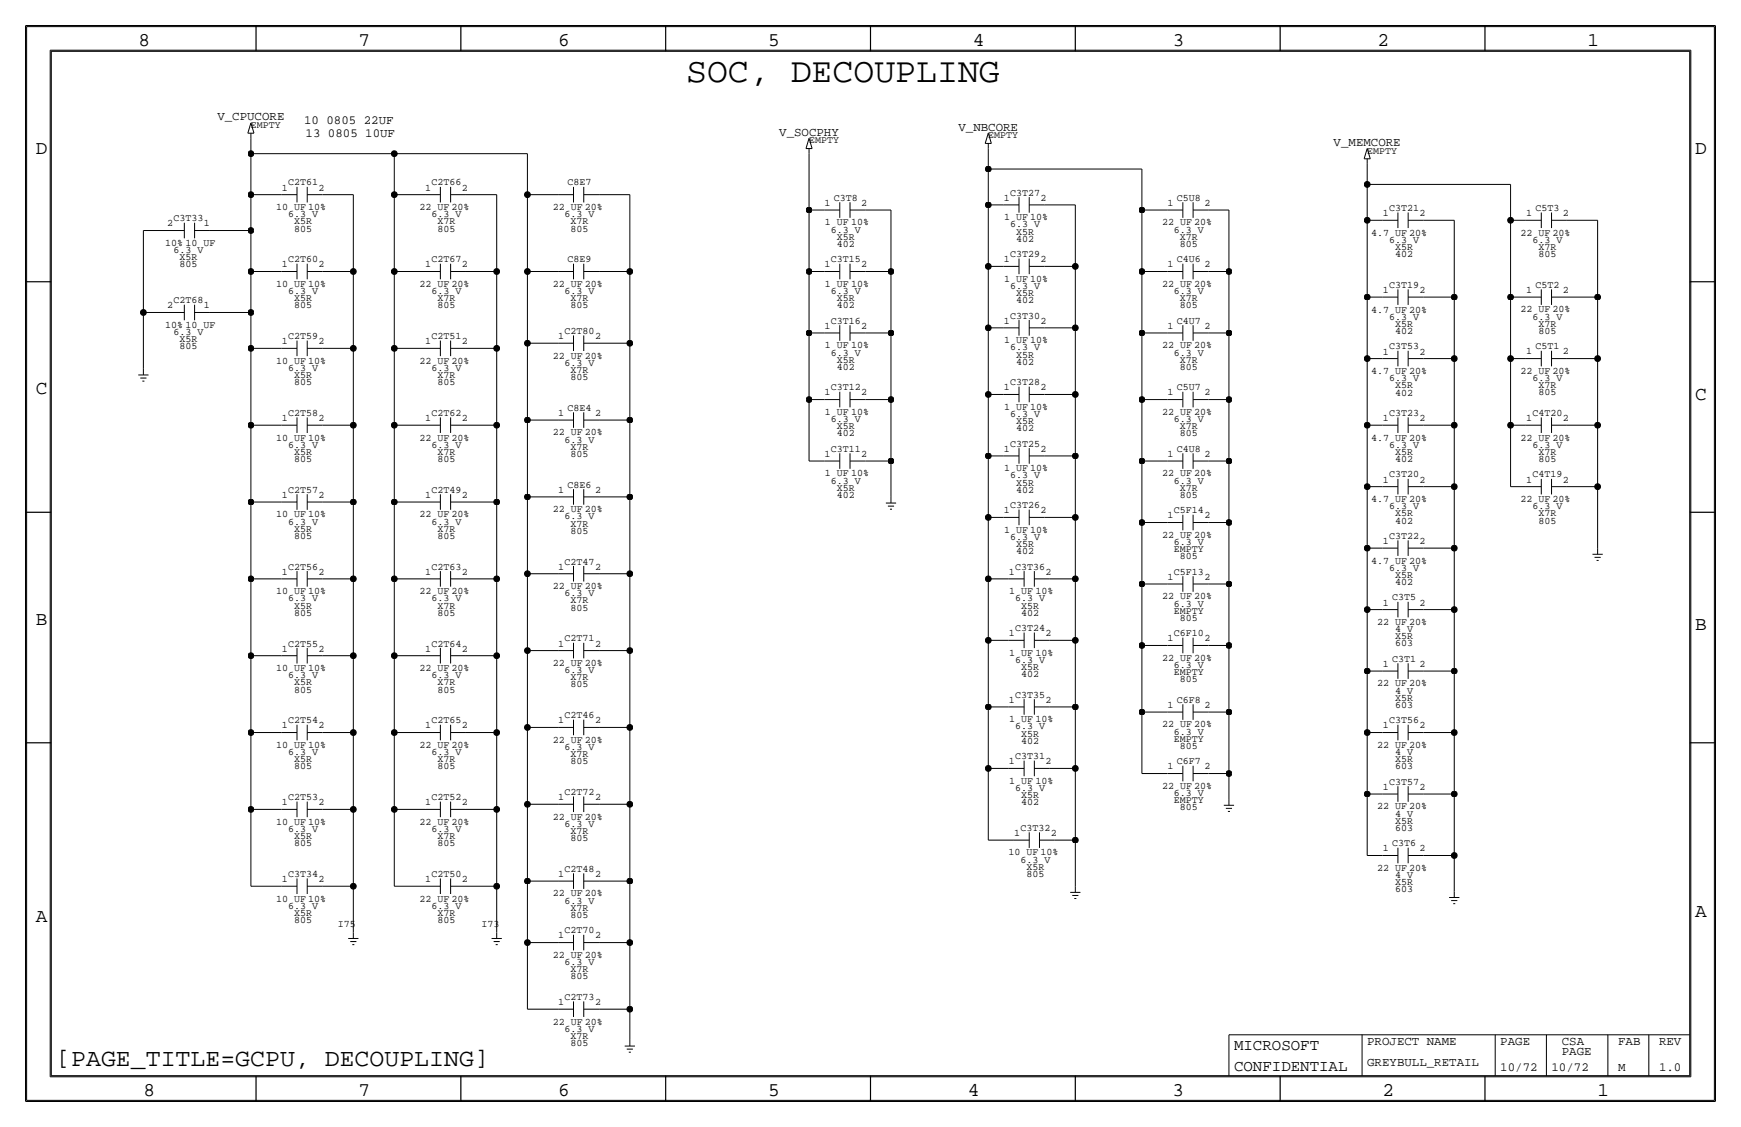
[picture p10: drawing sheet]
<svg xmlns="http://www.w3.org/2000/svg" width="432mm" height="279mm" viewBox="0 0 432 279" stroke-linecap="round" stroke-linejoin="round" font-family="sans-serif">
<!-- layer: Nets -->
<g fill="none" stroke="#000" stroke-width=".25">
<path d="M62.2 38.1h35.6zM62.2 34.3v3.8zM62.2 38.1v10.2zM97.8 38.1v10.2zM97.8 38.1h33zM130.8 38.1v10.2zM200.7 38.1v14zM245.1 36.8v5.1zM35.6 57.1v20.4zM35.6 57.2h6.3zM52.1 57.2h10.1zM62.2 48.3h7.6z"/>
<path d="M62.2 48.3v8.8zM62.2 57.2v10.1zM80 48.3h7.6zM87.6 48.3v19zM97.8 48.3h7.6zM97.8 48.3v19zM115.6 48.3h7.6zM123.2 48.3v19zM130.8 48.3h7.6zM130.8 48.3v19zM148.6 48.3h7.6zM156.2 48.3v19z"/>
<path d="M200.7 52.1h3.8zM200.7 52.1v15.2zM214.6 52.1h6.4zM221 52.1v15.2zM245.1 41.9h38.1zM245.1 41.9v8.9zM245.1 50.8h3.8zM245.1 50.8v15.2zM259.1 50.8h7.6zM266.7 50.8v15.2zM283.2 41.9v10.2zM283.2 52.1h6.4z"/>
<path d="M283.2 52.1v15.2zM299.7 52.1h5.1zM304.8 52.1v15.2zM339.1 45.7h35.5zM339.1 40.6v5.1zM339.1 45.7v8.9zM339.1 54.6h3.8zM339.1 54.6v19.1zM353.1 54.6h7.6zM360.7 54.6v19.1zM374.6 45.7v8.9zM374.6 54.6h3.9z"/>
<path d="M374.6 54.6v19.1zM388.6 54.6h7.6zM396.2 54.6v19.1zM35.6 77.5v13.9zM35.6 77.5h6.3zM52.1 77.5h10.1zM62.2 67.3v10.2zM62.2 77.5v8.9zM62.2 67.3h7.6zM80 67.3h7.6zM87.6 67.3v19.1zM97.8 67.3h7.6z"/>
<path d="M97.8 67.3v19.1zM115.6 67.3h7.6zM123.2 67.3v19.1zM130.8 67.3h7.6zM130.8 67.3v17.8zM148.6 67.3h7.6zM156.2 67.3v17.8zM200.7 67.3h3.8zM200.7 67.3v15.2zM214.6 67.3h6.4zM221 67.3v15.2zM245.1 66h3.8z"/>
<path d="M245.1 66v15.3zM259.1 66h7.6zM266.7 66v15.3zM283.2 67.3h6.4zM283.2 67.3v15.2zM299.7 67.3h5.1zM304.8 67.3v15.2zM339.1 73.7h3.8zM339.1 73.7v15.2zM353.1 73.7h7.6zM360.7 73.7v15.2zM374.6 73.7v15.2z"/>
<path d="M374.7 73.7h3.8zM388.6 73.7h7.6zM396.2 73.7v15.2zM62.2 86.4h7.6zM62.2 86.4v19zM80 86.4h7.6zM87.6 86.4v19zM97.8 86.4h7.6zM97.8 86.4v19zM115.6 86.4h7.6zM123.2 86.4v19zM130.8 85.1h7.6z"/>
<path d="M130.8 85.1v19zM148.6 85.1h7.6zM156.2 85.1v19zM200.7 82.5h3.8zM200.7 99.1h3.8zM200.7 82.5v16.6zM200.7 99.1v15.2zM214.6 99.1h6.4zM214.6 82.5h6.4zM221 99.1v15.2zM221 82.6v16.5zM245.1 81.3h3.8z"/>
<path d="M245.1 97.8h3.8zM245.1 81.3v16.5zM245.1 97.8v15.2zM259.1 97.8h7.6zM259.1 81.3h7.6zM266.7 97.8v15.2zM266.7 81.3v16.5zM283.2 82.5h6.4zM283.2 82.5v16.6zM283.2 99.1h6.4zM283.2 99.1v15.2zM299.7 82.5h5.1z"/>
<path d="M299.7 99.1h5.1zM304.8 99.1v15.2zM304.8 82.5v16.6zM339.1 88.9h3.8zM339.1 88.9v16.5zM353.1 88.9h7.6zM360.7 88.9v16.5zM374.6 88.9v16.5zM374.7 88.9h3.8zM388.6 88.9h7.6zM396.2 88.9v16.5zM62.2 105.4v19.1z"/>
<path d="M62.2 105.4h7.6zM80 105.4h7.6zM87.6 105.4v19.1zM97.8 105.4h7.6zM97.8 105.4v19.1zM115.6 105.4h7.6zM123.2 105.4v19.1zM130.8 104.1h7.6zM130.8 104.1v19.1zM148.6 104.1h7.6zM156.2 104.1v19.1zM200.7 114.3h3.8z"/>
<path d="M214.6 114.3h6.4zM221 114.3v8.9zM245.1 113h3.8zM245.1 113v15.3zM259.1 113h7.6zM266.7 113v15.3zM283.2 114.3h6.4zM283.2 114.3v15.2zM299.7 114.3h5.1zM304.8 114.3v15.2zM339.1 105.4h3.8zM339.1 105.4v15.3z"/>
<path d="M353.1 105.4h7.6zM360.7 105.4v15.3zM374.6 105.4v15.3zM374.7 105.4h3.8zM388.6 105.4h7.6zM396.2 105.4v15.3zM62.2 124.5h7.6zM62.2 124.5v19zM80 124.5h7.6zM87.6 124.5v19zM97.8 124.5h7.6zM97.8 124.5v19z"/>
<path d="M115.6 124.5h7.6zM123.2 124.5v19zM130.8 123.2h7.6zM130.8 123.2v19zM148.6 123.2h7.6zM156.2 123.2v19zM245.1 128.3h3.8zM245.1 128.3v15.2zM259.1 128.3h7.6zM266.7 128.3v15.2zM283.2 129.5h6.4zM283.2 129.5v15.3z"/>
<path d="M299.7 129.5h5.1zM304.8 129.5v15.3zM339.1 120.7h3.8zM339.1 135.9h3.8zM339.1 120.7v15.2zM339.1 135.9v15.2zM353.1 135.9h7.6zM353.1 120.7h7.6zM360.7 135.9v15.2zM360.7 120.6v15.3zM374.7 120.7h3.8zM388.6 120.7h7.6z"/>
<path d="M396.2 120.6v15.3zM62.2 143.5v19.1zM62.2 143.5h7.6zM80 143.5h7.6zM87.6 143.5v19.1zM97.8 143.5h7.6zM97.8 143.5v19.1zM115.6 143.5h7.6zM123.2 143.5v19.1zM130.8 142.2h7.6zM130.8 142.2v19.1zM148.6 142.2h7.6z"/>
<path d="M156.2 142.2v19.1zM245.1 143.5v15.3zM245.1 158.8h5.1zM245.1 158.8v16.5zM245.1 143.5h5.1zM260.3 158.8h6.4zM260.3 143.5h6.4zM266.7 158.8v16.5zM266.7 143.5v15.3zM283.2 144.8h6.4zM283.2 144.8v15.2zM299.7 144.8h5.1z"/>
<path d="M304.8 144.8v15.2zM339.1 151.1h3.8zM339.1 151.1v15.3zM353.1 151.1h7.6zM360.7 151.1v15.3zM62.2 162.6h7.6zM62.2 162.6v19zM80 162.6h7.6zM87.6 162.6v19zM97.8 162.6h7.6zM97.8 162.6v19zM115.6 162.6h7.6z"/>
<path d="M123.2 162.6v19zM130.8 161.3h7.6zM130.8 161.3v19zM148.6 161.3h7.6zM156.2 161.3v19zM245.1 175.3v15.2zM245.1 175.3h5.1zM260.3 175.3h6.4zM266.7 175.3v15.2zM283.2 160h6.4zM283.2 160v16.5zM283.2 176.5h6.4z"/>
<path d="M283.2 176.5v15.3zM299.7 160h5.1zM299.7 176.5h5.1zM304.8 176.5v15.3zM304.8 160v16.5zM339.1 166.4h3.8zM339.1 166.4v15.2zM353.1 166.4h7.6zM360.7 166.4v15.2zM62.2 181.6h7.6zM62.2 181.6v19.1zM80 181.6h7.6z"/>
<path d="M87.6 181.6v19.1zM97.8 181.6h7.6zM97.8 181.6v19.1zM115.6 181.6h7.6zM123.2 181.6v19.1zM130.8 180.3h7.6zM130.8 180.3v19.1zM130.8 199.4h7.6zM130.8 199.4v19zM148.6 199.4h7.6zM148.6 180.3h7.6zM156.2 199.4v19z"/>
<path d="M156.2 180.3v19.1zM245.1 190.5h5.1zM245.1 190.5v17.8zM260.3 190.5h6.4zM266.7 190.5v17.8zM283.2 191.8h6.4zM299.7 191.8h5.1zM304.8 191.8v6.3zM339.1 181.6h3.8zM339.1 196.8h3.8zM339.1 181.6v15.3zM339.1 196.8v15.3z"/>
<path d="M353.1 196.8h7.6zM353.1 181.6h7.6zM360.7 196.8v15.3zM360.7 181.6v15.3zM62.2 200.7h7.6zM62.2 200.7v19zM62.2 219.7h7.6zM80 219.7h7.6zM80 200.7h7.6zM87.6 200.7v19zM87.6 219.7v11.4zM97.8 200.7h7.6z"/>
<path d="M97.8 200.7v19zM97.8 219.7h7.6zM115.6 219.7h7.6zM115.6 200.7h7.6zM123.2 200.7v19zM123.2 219.7v11.4zM130.8 218.4h7.6zM130.8 218.4v15.3zM148.6 218.4h7.6zM156.2 218.4v15.3zM245.1 208.3h6.4zM261.6 208.3h5.1z"/>
<path d="M266.7 208.3v11.4zM339.1 212.1h3.8zM353.1 212.1h7.6zM360.7 212.1v8.9zM130.8 233.7h7.6zM130.8 233.7v16.5zM148.6 233.7h7.6zM156.2 233.7v16.5zM130.8 250.2h7.6zM148.6 250.2h7.6zM156.2 250.2v7.6z"/>
</g>
<g fill="#000" stroke="#000" stroke-width=".25">
<circle cx="62.2" cy="38.1" r=".72"/>
<circle cx="97.8" cy="38.1" r=".72"/>
<circle cx="62.2" cy="48.3" r=".72"/>
<circle cx="62.2" cy="57.2" r=".72"/>
<circle cx="97.8" cy="48.3" r=".72"/>
<circle cx="130.8" cy="48.3" r=".72"/>
<circle cx="200.7" cy="52.1" r=".72"/>
<circle cx="245.1" cy="50.8" r=".72"/>
<circle cx="245.1" cy="41.9" r=".72"/>
<circle cx="283.2" cy="52.1" r=".72"/>
<circle cx="339.1" cy="45.7" r=".72"/>
<circle cx="339.1" cy="54.6" r=".72"/>
<circle cx="374.7" cy="54.6" r=".72"/>
<circle cx="35.6" cy="77.5" r=".72"/>
<circle cx="62.2" cy="67.3" r=".72"/>
<circle cx="62.2" cy="77.5" r=".72"/>
<circle cx="87.6" cy="67.3" r=".72"/>
<circle cx="97.8" cy="67.3" r=".72"/>
<circle cx="123.2" cy="67.3" r=".72"/>
<circle cx="130.8" cy="67.3" r=".72"/>
<circle cx="156.2" cy="67.3" r=".72"/>
<circle cx="200.7" cy="67.3" r=".72"/>
<circle cx="221" cy="67.3" r=".72"/>
<circle cx="245.1" cy="66" r=".72"/>
<circle cx="266.7" cy="66" r=".72"/>
<circle cx="283.2" cy="67.3" r=".72"/>
<circle cx="304.8" cy="67.3" r=".72"/>
<circle cx="339.1" cy="73.7" r=".72"/>
<circle cx="360.7" cy="73.7" r=".72"/>
<circle cx="374.7" cy="73.7" r=".72"/>
<circle cx="396.2" cy="73.7" r=".72"/>
<circle cx="62.2" cy="86.4" r=".72"/>
<circle cx="87.6" cy="86.4" r=".72"/>
<circle cx="97.8" cy="86.4" r=".72"/>
<circle cx="123.2" cy="86.4" r=".72"/>
<circle cx="130.8" cy="85.1" r=".72"/>
<circle cx="156.2" cy="85.1" r=".72"/>
<circle cx="200.7" cy="82.6" r=".72"/>
<circle cx="200.7" cy="99.1" r=".72"/>
<circle cx="221" cy="82.6" r=".72"/>
<circle cx="221" cy="99.1" r=".72"/>
<circle cx="245.1" cy="97.8" r=".72"/>
<circle cx="245.1" cy="81.3" r=".72"/>
<circle cx="266.7" cy="81.3" r=".72"/>
<circle cx="266.7" cy="97.8" r=".72"/>
<circle cx="283.2" cy="99.1" r=".72"/>
<circle cx="283.2" cy="82.6" r=".72"/>
<circle cx="304.8" cy="82.6" r=".72"/>
<circle cx="304.8" cy="99.1" r=".72"/>
<circle cx="339.1" cy="88.9" r=".72"/>
<circle cx="360.7" cy="88.9" r=".72"/>
<circle cx="374.7" cy="88.9" r=".72"/>
<circle cx="396.2" cy="88.9" r=".72"/>
<circle cx="62.2" cy="105.4" r=".72"/>
<circle cx="87.6" cy="105.4" r=".72"/>
<circle cx="97.8" cy="105.4" r=".72"/>
<circle cx="123.2" cy="105.4" r=".72"/>
<circle cx="130.8" cy="104.1" r=".72"/>
<circle cx="156.2" cy="104.1" r=".72"/>
<circle cx="221" cy="114.3" r=".72"/>
<circle cx="245.1" cy="113" r=".72"/>
<circle cx="266.7" cy="113" r=".72"/>
<circle cx="283.2" cy="114.3" r=".72"/>
<circle cx="304.8" cy="114.3" r=".72"/>
<circle cx="339.1" cy="105.4" r=".72"/>
<circle cx="360.7" cy="105.4" r=".72"/>
<circle cx="374.7" cy="105.4" r=".72"/>
<circle cx="396.2" cy="105.4" r=".72"/>
<circle cx="62.2" cy="124.5" r=".72"/>
<circle cx="87.6" cy="124.5" r=".72"/>
<circle cx="97.8" cy="124.5" r=".72"/>
<circle cx="123.2" cy="124.5" r=".72"/>
<circle cx="130.8" cy="123.2" r=".72"/>
<circle cx="156.2" cy="123.2" r=".72"/>
<circle cx="245.1" cy="128.3" r=".72"/>
<circle cx="266.7" cy="128.3" r=".72"/>
<circle cx="283.2" cy="129.5" r=".72"/>
<circle cx="304.8" cy="129.5" r=".72"/>
<circle cx="339.1" cy="135.9" r=".72"/>
<circle cx="339.1" cy="120.7" r=".72"/>
<circle cx="360.7" cy="120.7" r=".72"/>
<circle cx="360.7" cy="135.9" r=".72"/>
<circle cx="396.2" cy="120.7" r=".72"/>
<circle cx="62.2" cy="143.5" r=".72"/>
<circle cx="87.6" cy="143.5" r=".72"/>
<circle cx="97.8" cy="143.5" r=".72"/>
<circle cx="123.2" cy="143.5" r=".72"/>
<circle cx="130.8" cy="142.2" r=".72"/>
<circle cx="156.2" cy="142.2" r=".72"/>
<circle cx="245.1" cy="158.8" r=".72"/>
<circle cx="245.1" cy="143.5" r=".72"/>
<circle cx="266.7" cy="143.5" r=".72"/>
<circle cx="266.7" cy="158.8" r=".72"/>
<circle cx="283.2" cy="144.8" r=".72"/>
<circle cx="304.8" cy="144.8" r=".72"/>
<circle cx="339.1" cy="151.1" r=".72"/>
<circle cx="360.7" cy="151.1" r=".72"/>
<circle cx="62.2" cy="162.6" r=".72"/>
<circle cx="87.6" cy="162.6" r=".72"/>
<circle cx="97.8" cy="162.6" r=".72"/>
<circle cx="123.2" cy="162.6" r=".72"/>
<circle cx="130.8" cy="161.3" r=".72"/>
<circle cx="156.2" cy="161.3" r=".72"/>
<circle cx="245.1" cy="175.3" r=".72"/>
<circle cx="266.7" cy="175.3" r=".72"/>
<circle cx="283.2" cy="176.5" r=".72"/>
<circle cx="283.2" cy="160" r=".72"/>
<circle cx="304.8" cy="160" r=".72"/>
<circle cx="304.8" cy="176.5" r=".72"/>
<circle cx="339.1" cy="166.4" r=".72"/>
<circle cx="360.7" cy="166.4" r=".72"/>
<circle cx="62.2" cy="181.6" r=".72"/>
<circle cx="87.6" cy="181.6" r=".72"/>
<circle cx="97.8" cy="181.6" r=".72"/>
<circle cx="123.2" cy="181.6" r=".72"/>
<circle cx="130.8" cy="199.4" r=".72"/>
<circle cx="130.8" cy="180.3" r=".72"/>
<circle cx="156.2" cy="180.3" r=".72"/>
<circle cx="156.2" cy="199.4" r=".72"/>
<circle cx="245.1" cy="190.5" r=".72"/>
<circle cx="266.7" cy="190.5" r=".72"/>
<circle cx="304.8" cy="191.8" r=".72"/>
<circle cx="339.1" cy="196.9" r=".72"/>
<circle cx="339.1" cy="181.6" r=".72"/>
<circle cx="360.7" cy="196.9" r=".72"/>
<circle cx="360.7" cy="181.6" r=".72"/>
<circle cx="62.2" cy="200.7" r=".72"/>
<circle cx="87.6" cy="219.7" r=".72"/>
<circle cx="87.6" cy="200.7" r=".72"/>
<circle cx="97.8" cy="200.7" r=".72"/>
<circle cx="123.2" cy="219.7" r=".72"/>
<circle cx="123.2" cy="200.7" r=".72"/>
<circle cx="130.8" cy="218.4" r=".72"/>
<circle cx="156.2" cy="218.4" r=".72"/>
<circle cx="266.7" cy="208.3" r=".72"/>
<circle cx="360.7" cy="212.1" r=".72"/>
<circle cx="130.8" cy="233.7" r=".72"/>
<circle cx="156.2" cy="233.7" r=".72"/>
<circle cx="156.2" cy="250.2" r=".72"/>
</g>
<!-- layer: Components -->
<g fill="none" stroke="#000" stroke-width=".25">
<path d="M61.5 33h1.5zM62.2 33v1.3zM62.2 30.5l.8 2.5zM62.2 30.5l-.7 2.5zM199.9 36.8h1.5zM200.7 36.8v1.3zM200.7 34.3l.7 2.5zM200.7 34.3l-.8 2.5zM244.3 35.6h1.6zM245.1 35.6v1.2zM245.1 33l.8 2.6zM245.1 33l-.8 2.6z"/>
<path d="M338.3 39.4h1.6zM339.1 36.8l-.8 2.6zM339.1 39.4v1.2zM339.1 36.8l.8 2.6zM41.9 57.2h3.8zM45.7 55.2v3.9zM48.3 55.2v3.9zM48.3 57.2h3.8zM69.8 48.3h3.9zM73.7 46.3v3.9zM76.2 48.3h3.8zM76.2 46.3v3.9z"/>
<path d="M105.4 48.3h3.8zM109.2 46.3v3.9zM111.8 48.3h3.8zM111.8 46.3v3.9zM138.4 48.3h3.8zM142.2 46.3v3.9zM144.8 48.3h3.8zM144.8 46.3v3.9zM204.5 52.1h3.8zM208.3 50.1v3.9zM210.8 52.1h3.8zM210.8 50.1v3.9z"/>
<path d="M248.9 50.8h3.8zM252.7 48.9v3.8zM255.3 50.8h3.8zM255.3 48.9v3.8zM289.6 52.1h3.8zM293.4 50.1v3.9zM295.9 52.1h3.8zM295.9 50.1v3.9zM342.9 54.6h3.8zM346.7 52.7v3.8zM349.2 54.6h3.9zM349.2 52.7v3.8z"/>
<path d="M378.5 54.6h3.8zM382.3 52.7v3.8zM384.8 54.6h3.8zM384.8 52.7v3.8zM41.9 77.5h3.8zM45.7 75.5v3.9zM48.3 75.5v3.9zM48.3 77.5h3.8zM69.8 67.3h3.9zM73.7 65.4v3.8zM76.2 67.3h3.8zM76.2 65.4v3.8z"/>
<path d="M105.4 67.3h3.8zM109.2 65.4v3.8zM111.8 67.3h3.8zM111.8 65.4v3.8zM138.4 67.3h3.8zM142.2 65.4v3.8zM144.8 67.3h3.8zM144.8 65.4v3.8zM204.5 67.3h3.8zM208.3 65.4v3.8zM210.8 67.3h3.8zM210.8 65.4v3.8z"/>
<path d="M248.9 66h3.8zM252.7 64.1v3.9zM252.7 79.3v3.9zM255.3 66h3.8zM255.3 64.1v3.9zM255.3 79.3v3.9zM289.6 67.3h3.8zM293.4 65.4v3.8zM295.9 67.3h3.8zM295.9 65.4v3.8zM342.9 73.7h3.8zM346.7 71.7v3.9z"/>
<path d="M349.2 73.7h3.9zM349.2 71.7v3.9zM378.5 73.7h3.8zM382.3 71.7v3.9zM384.8 73.7h3.8zM384.8 71.7v3.9zM34.3 93h2.5zM34.8 93.7h1.5zM35.3 94.5h.5zM35.6 91.4v1.6zM69.8 86.4h3.9zM73.7 84.4v3.9z"/>
<path d="M76.2 86.4h3.8zM76.2 84.4v3.9zM105.4 86.4h3.8zM109.2 84.4v3.9zM111.8 86.4h3.8zM111.8 84.4v3.9zM138.4 85.1h3.8zM142.2 83.2v3.8zM144.8 85.1h3.8zM144.8 83.2v3.8zM204.5 99.1h3.8zM204.5 82.5h3.8z"/>
<path d="M208.3 97.1v3.9zM208.3 80.6v3.9zM210.8 99.1h3.8zM210.8 97.1v3.9zM210.8 82.5h3.8zM210.8 80.6v3.9zM248.9 97.8h3.8zM248.9 81.3h3.8zM252.7 95.9v3.8zM255.3 97.8h3.8zM255.3 95.9v3.8zM255.3 81.3h3.8z"/>
<path d="M289.6 99.1h3.8zM289.6 82.5h3.8zM293.4 97.1v3.9zM293.4 80.6v3.9zM295.9 99.1h3.8zM295.9 97.1v3.9zM295.9 82.5h3.8zM295.9 80.6v3.9zM342.9 88.9h3.8zM346.7 87v3.8zM349.2 88.9h3.9zM349.2 87v3.8z"/>
<path d="M378.5 88.9h3.8zM382.3 87v3.8zM384.8 88.9h3.8zM384.8 87v3.8zM69.8 105.4h3.9zM73.7 103.5v3.8zM76.2 105.4h3.8zM76.2 103.5v3.8zM105.4 105.4h3.8zM109.2 103.5v3.8zM111.8 105.4h3.8zM111.8 103.5v3.8z"/>
<path d="M138.4 104.1h3.8zM142.2 102.2v3.9zM144.8 104.1h3.8zM144.8 102.2v3.9zM204.5 114.3h3.8zM208.3 112.4v3.8zM210.8 114.3h3.8zM210.8 112.4v3.8zM248.9 113h3.8zM252.7 111.1v3.9zM255.3 113h3.8zM255.3 111.1v3.9z"/>
<path d="M289.6 114.3h3.8zM293.4 112.4v3.8zM295.9 114.3h3.8zM295.9 112.4v3.8zM342.9 105.4h3.8zM346.7 118.7v3.9zM346.7 103.5v3.8zM349.2 118.7v3.9zM349.2 105.4h3.9zM349.2 103.5v3.8zM378.5 105.4h3.8zM382.3 118.7v3.9z"/>
<path d="M382.3 103.5v3.8zM384.8 118.7v3.9zM384.8 105.4h3.8zM384.8 103.5v3.8zM69.8 124.5h3.9zM73.7 122.5v3.9zM76.2 124.5h3.8zM76.2 122.5v3.9zM105.4 124.5h3.8zM109.2 122.5v3.9zM111.8 124.5h3.8zM111.8 122.5v3.9z"/>
<path d="M138.4 123.2h3.8zM142.2 121.3v3.8zM144.8 123.2h3.8zM144.8 121.3v3.8zM219.7 124.7h2.5zM220.2 125.5h1.5zM220.7 126.2h.5zM221 123.2v1.5zM248.9 128.3h3.8zM252.7 126.3v3.9zM255.3 128.3h3.8zM255.3 126.3v3.9z"/>
<path d="M289.6 129.5h3.8zM293.4 127.6v3.9zM295.9 129.5h3.8zM295.9 127.6v3.9zM342.9 135.9h3.8zM342.9 120.7h3.8zM346.7 134v3.8zM349.2 135.9h3.9zM349.2 134v3.8zM349.2 120.7h3.9zM378.5 120.7h3.8zM384.8 120.7h3.8z"/>
<path d="M395 137.4h2.5zM395.5 138.2h1.5zM396 138.9h.5zM396.2 135.9v1.5zM69.8 143.5h3.9zM73.7 141.6v3.8zM76.2 143.5h3.8zM76.2 141.6v3.8zM105.4 143.5h3.8zM109.2 141.6v3.8zM111.8 143.5h3.8zM111.8 141.6v3.8z"/>
<path d="M138.4 142.2h3.8zM142.2 159.4v3.8zM142.2 140.3v3.9zM144.8 159.4v3.8zM144.8 142.2h3.8zM144.8 140.3v3.9zM250.2 143.5h3.8zM250.2 158.8h3.8zM254 141.6v3.8zM254 156.8v3.9zM256.5 143.5h3.9zM256.5 141.6v3.8z"/>
<path d="M256.5 158.8h3.9zM256.5 156.8v3.9zM289.6 144.8h3.8zM293.4 158.1v3.9zM293.4 142.8v3.9zM295.9 158.1v3.9zM295.9 144.8h3.8zM295.9 142.8v3.9zM342.9 151.1h3.8zM346.7 149.2v3.9zM349.2 151.1h3.9zM349.2 149.2v3.9z"/>
<path d="M69.8 162.6h3.9zM73.7 160.6v3.9zM73.7 179.7v3.8zM76.2 162.6h3.8zM76.2 160.6v3.9zM76.2 179.7v3.8zM105.4 162.6h3.8zM109.2 179.7v3.8zM109.2 160.6v3.9zM111.8 179.7v3.8zM111.8 162.6h3.8zM111.8 160.6v3.9z"/>
<path d="M138.4 161.3h3.8zM142.2 178.4v3.9zM144.8 178.4v3.9zM144.8 161.3h3.8zM250.2 175.3h3.8zM254 173.3v3.9zM256.5 175.3h3.9zM256.5 173.3v3.9zM289.6 176.5h3.8zM289.6 160h3.8zM293.4 174.6v3.9zM295.9 176.5h3.8z"/>
<path d="M295.9 174.6v3.9zM295.9 160h3.8zM342.9 166.4h3.8zM346.7 179.7v3.8zM346.7 164.4v3.9zM349.2 179.7v3.8zM349.2 166.4h3.9zM349.2 164.4v3.9zM69.8 181.6h3.9zM73.7 198.7v3.9zM76.2 198.7v3.9zM76.2 181.6h3.8z"/>
<path d="M105.4 181.6h3.8zM109.2 198.7v3.9zM111.8 181.6h3.8zM111.8 198.7v3.9zM138.4 199.4h3.8zM138.4 180.3h3.8zM142.2 197.5v3.8zM144.8 199.4h3.8zM144.8 197.5v3.8zM144.8 180.3h3.8zM250.2 190.5h3.8zM254 188.6v3.8z"/>
<path d="M256.5 190.5h3.9zM256.5 188.6v3.8zM289.6 191.8h3.8zM293.4 189.8v3.9zM295.9 191.8h3.8zM295.9 189.8v3.9zM303.5 199.6h2.6zM304.8 198.1v1.5zM342.9 196.8h3.8zM342.9 181.6h3.8zM346.7 194.9v3.9zM349.2 196.8h3.9z"/>
<path d="M349.2 194.9v3.9zM349.2 181.6h3.9zM69.8 200.7h3.9zM69.8 219.7h3.9zM73.7 217.8v3.8zM76.2 200.7h3.8zM76.2 219.7h3.8zM76.2 217.8v3.8zM105.4 219.7h3.8zM105.4 200.7h3.8zM109.2 217.8v3.8zM111.8 219.7h3.8z"/>
<path d="M111.8 217.8v3.8zM111.8 200.7h3.8zM138.4 218.4h3.8zM142.2 216.5v3.9zM144.8 218.4h3.8zM144.8 216.5v3.9zM251.5 208.3h3.8zM255.3 206.3v3.9zM257.8 208.3h3.8zM257.8 206.3v3.9zM266.7 219.7v1.5zM304 200.4h1.6z"/>
<path d="M304.5 201.2h.6zM342.9 212.1h3.8zM346.7 210.2v3.8zM349.2 212.1h3.9zM349.2 210.2v3.8zM86.4 232.7h2.5zM86.9 233.4h1.5zM87.4 234.2h.5zM87.6 231.1v1.6zM121.9 232.7h2.6zM122.4 233.4h1.6zM122.9 234.2h.5z"/>
<path d="M123.2 231.1v1.6zM138.4 233.7h3.8zM142.2 231.7v3.9zM144.8 233.7h3.8zM144.8 231.7v3.9zM265.4 221.2h2.6zM265.9 222h1.6zM266.4 222.8h.6zM359.4 222.5h2.5zM359.9 223.3h1.5zM360.4 224h.5zM360.7 221v1.5z"/>
<path d="M138.4 250.2h3.8zM142.2 248.3v3.8zM144.8 250.2h3.8zM144.8 248.3v3.8zM154.9 259.3h2.6zM156.2 257.8v1.5zM155.4 260.1h1.6zM156 260.9h.5z"/>
</g>
<!-- layer: Page Border and Title Block -->
<g fill="none" stroke="#000" stroke-width=".3">
<path d="M6.3 6.3v266.7zM6.4 6.3h419zM12.7 12.7h406.4zM12.7 12.7v254zM63.5 6.3v6.4zM114.3 6.3v6.4zM165.1 6.3v6.4zM215.9 6.3v6.4zM266.7 6.3v6.4zM317.5 6.3v6.4zM368.3 6.3v6.4zM419.1 12.7v254z"/>
<path d="M425.4 6.3v266.7zM6.3 69.8h6.4zM419.1 69.8h6.3zM6.3 127h6.4zM419.1 127h6.3zM6.3 184.1h6.4zM419.1 184.1h6.3zM6.4 273h419zM12.7 266.7h406.4zM63.5 266.7v6.3zM114.3 266.7v6.3zM165.1 266.7v6.3z"/>
<path d="M215.9 266.7v6.3zM266.7 266.7v6.3zM317.5 266.7v6.3zM368.3 266.7v6.3z"/>
</g>
<g fill="none" stroke="#000" stroke-width=".25">
<path d="M6.6 6.6h418.6zM6.6 6.6v266.2zM12.4 12.4v254.6zM12.4 12.4h407zM419.4 12.4v254.6zM425.2 6.6v266.2zM304.8 256.5v10.2zM304.8 256.5h114.3zM337.8 256.5v10.2zM370.8 256.5v10.2zM383.5 256.5v10.2zM398.8 256.5v10.2z"/>
<path d="M408.9 256.5v10.2zM6.6 272.8h418.6zM12.4 267h407z"/>
</g>
<text font-size="8.6" x="170.2" y="20.3">SOC, DECOUPLING</text>
<text font-size="6.2" x="14" y="264.2">[PAGE_TITLE=GCPU, DECOUPLING]</text>
<g font-size="4.8">
<text x="34.3" y="11.4">8</text>
<text x="88.9" y="11.4">7</text>
<text x="138.5" y="11.4">6</text>
<text x="190.5" y="11.4">5</text>
<text x="241.3" y="11.4">4</text>
<text x="290.8" y="11.4">3</text>
<text x="341.6" y="11.4">2</text>
<text x="393.7" y="11.4">1</text>
<text x="8.9" y="38.1">D</text>
<text x="420.4" y="38.1">D</text>
<text x="8.9" y="97.8">C</text>
<text x="420.4" y="99.1">C</text>
<text x="8.9" y="154.9">B</text>
<text x="420.4" y="156.2">B</text>
<text x="420.4" y="227.3">A</text>
<text x="8.9" y="228.6">A</text>
<text x="35.6" y="271.8">8</text>
<text x="88.9" y="271.8">7</text>
<text x="138.4" y="271.8">6</text>
<text x="190.5" y="271.8">5</text>
<text x="240" y="271.8">4</text>
<text x="290.8" y="271.8">3</text>
<text x="342.9" y="271.8">2</text>
<text x="396.2" y="271.8">1</text>
</g>
<g font-size="3.9">
<text x="306.1" y="260.4">MICROSOFT</text>
<text x="306.1" y="265.4">CONFIDENTIAL</text>
</g>
<g font-size="3.1">
<text x="53.9" y="29.8">V_CPUCORE</text>
<text x="75.4" y="30.7">10 0805 22UF</text>
<text x="75.8" y="34.1">13 0805 10UF</text>
<text x="193.3" y="33.6">V_SOCPHY</text>
<text x="237.7" y="32.4">V_NBCORE</text>
<text x="330.8" y="36.2">V_MEMCORE</text>
<text x="339.1" y="259.1">PROJECT NAME</text>
<text x="372.1" y="259.1">PAGE</text>
<text x="387.4" y="259.1">CSA</text>
<text x="387.4" y="261.6">PAGE</text>
<text x="401.3" y="259.1">FAB</text>
<text x="411.5" y="259.1">REV</text>
<text x="339.1" y="264.2">GREYBULL_RETAIL</text>
<text x="372.1" y="265.4">10/72</text>
<text x="384.8" y="265.4">10/72</text>
<text x="401.3" y="265.4">M</text>
<text x="411.5" y="265.4">1.0</text>
</g>
<g font-size="2.5">
<text x="62.2" y="31.7">EMPTY</text>
<text x="200.7" y="35.6">EMPTY</text>
<text x="245.1" y="34.3">EMPTY</text>
<text x="339.1" y="38.1">EMPTY</text>
<text x="69.9" y="47.2">1</text>
<text x="71.5" y="46">C2T61</text>
<text x="79" y="47.2">2</text>
<text x="105.5" y="47.2">1</text>
<text x="107" y="46">C2T66</text>
<text x="114.6" y="47.2">2</text>
<text x="140.8" y="46">C8E7</text>
<text x="68.5" y="52.1">10 UF 10%</text>
<text x="71.5" y="53.8">6.3 V</text>
<text x="104.1" y="52.1">22 UF 20%</text>
<text x="107" y="53.8">6.3 V</text>
<text x="137.1" y="52.1">22 UF 20%</text>
<text x="140" y="53.9">6.3 V</text>
<text x="204.5" y="51.1">1</text>
<text x="206.8" y="49.8">C3T8</text>
<text x="213.6" y="51.1">2</text>
<text x="249" y="49.8">1</text>
<text x="250.5" y="48.5">C3T27</text>
<text x="258.1" y="49.8">2</text>
<text x="289.6" y="51.1">1</text>
<text x="291.9" y="49.8">C5U8</text>
<text x="298.7" y="51.1">2</text>
<text x="342.9" y="53.6">1</text>
<text x="344.5" y="52.3">C3T21</text>
<text x="352" y="53.6">2</text>
<text x="378.5" y="53.6">1</text>
<text x="380.8" y="52.3">C5T3</text>
<text x="387.6" y="53.6">2</text>
<text x="41.4" y="56.1">2</text>
<text x="43" y="54.9">C3T33</text>
<text x="50.5" y="56.1">1</text>
<text x="73" y="55.6">X5R</text>
<text x="73" y="57.4">805</text>
<text x="108.5" y="55.6">X7R</text>
<text x="108.5" y="57.4">805</text>
<text x="141.5" y="55.6">X7R</text>
<text x="141.5" y="57.4">805</text>
<text x="204.6" y="55.9">1 UF 10%</text>
<text x="206.1" y="57.7">6.3 V</text>
<text x="207.6" y="59.4">X5R</text>
<text x="249.1" y="54.6">1 UF 10%</text>
<text x="250.5" y="56.4">6.3 V</text>
<text x="252" y="58.2">X5R</text>
<text x="252" y="59.9">402</text>
<text x="288.2" y="55.9">22 UF 20%</text>
<text x="291.2" y="57.7">6.3 V</text>
<text x="292.7" y="59.4">X7R</text>
<text x="340.1" y="58.4">4.7 UF 20%</text>
<text x="377.1" y="58.4">22 UF 20%</text>
<text x="41" y="61">10% 10 UF</text>
<text x="43" y="62.7">6.3 V</text>
<text x="44.5" y="64.5">X5R</text>
<text x="71.5" y="65">C2T60</text>
<text x="107" y="65">C2T67</text>
<text x="140.8" y="65">C8E9</text>
<text x="206.1" y="65">C3T15</text>
<text x="207.6" y="61.2">402</text>
<text x="249" y="65">1</text>
<text x="250.5" y="63.8">C3T29</text>
<text x="258.1" y="65">2</text>
<text x="291.9" y="65">C4U6</text>
<text x="292.7" y="61.2">805</text>
<text x="344.5" y="60.2">6.3 V</text>
<text x="346" y="62">X5R</text>
<text x="346" y="63.8">402</text>
<text x="380.1" y="60.2">6.3 V</text>
<text x="381.6" y="62">X7R</text>
<text x="381.6" y="63.8">805</text>
<text x="44.5" y="66.3">805</text>
<text x="68.5" y="71.1">10 UF 10%</text>
<text x="69.9" y="66.3">1</text>
<text x="79" y="66.3">2</text>
<text x="104.1" y="71.1">22 UF 20%</text>
<text x="105.5" y="66.3">1</text>
<text x="114.6" y="66.3">2</text>
<text x="137.1" y="71.1">22 UF 20%</text>
<text x="204.5" y="66.3">1</text>
<text x="204.6" y="71.1">1 UF 10%</text>
<text x="213.6" y="66.3">2</text>
<text x="249.1" y="69.9">1 UF 10%</text>
<text x="250.5" y="71.6">6.3 V</text>
<text x="288.2" y="71.1">22 UF 20%</text>
<text x="289.6" y="66.3">1</text>
<text x="298.7" y="66.3">2</text>
<text x="344.5" y="71.4">C3T19</text>
<text x="380.8" y="71.4">C5T2</text>
<text x="41.4" y="76.5">2</text>
<text x="43" y="75.2">C2T68</text>
<text x="50.5" y="76.5">1</text>
<text x="71.5" y="72.9">6.3 V</text>
<text x="73" y="74.7">X5R</text>
<text x="73" y="76.5">805</text>
<text x="107" y="72.9">6.3 V</text>
<text x="108.5" y="74.7">X7R</text>
<text x="108.5" y="76.5">805</text>
<text x="140" y="72.9">6.3 V</text>
<text x="141.5" y="74.7">X7R</text>
<text x="141.5" y="76.5">805</text>
<text x="206.1" y="72.9">6.3 V</text>
<text x="207.6" y="74.7">X5R</text>
<text x="207.6" y="76.5">402</text>
<text x="252" y="73.4">X5R</text>
<text x="252" y="75.2">402</text>
<text x="291.2" y="72.9">6.3 V</text>
<text x="292.7" y="74.7">X7R</text>
<text x="292.7" y="76.5">805</text>
<text x="340.1" y="77.5">4.7 UF 20%</text>
<text x="342.9" y="72.6">1</text>
<text x="352" y="72.6">2</text>
<text x="377.1" y="77.5">22 UF 20%</text>
<text x="378.5" y="72.6">1</text>
<text x="387.6" y="72.6">2</text>
<text x="41" y="81.3">10% 10 UF</text>
<text x="43" y="83.1">6.3 V</text>
<text x="140" y="82.8">C2T80</text>
<text x="204.5" y="81.5">1</text>
<text x="206.1" y="80.3">C3T16</text>
<text x="213.6" y="81.5">2</text>
<text x="249" y="80.3">1</text>
<text x="250.5" y="79">C3T30</text>
<text x="258.1" y="80.3">2</text>
<text x="289.6" y="81.5">1</text>
<text x="291.9" y="80.3">C4U7</text>
<text x="298.7" y="81.5">2</text>
<text x="344.5" y="79.3">6.3 V</text>
<text x="346" y="81">X5R</text>
<text x="346" y="82.8">402</text>
<text x="380.1" y="79.3">6.3 V</text>
<text x="381.6" y="81">X7R</text>
<text x="381.6" y="82.8">805</text>
<text x="44.5" y="84.8">X5R</text>
<text x="44.5" y="86.6">805</text>
<text x="69.9" y="85.3">1</text>
<text x="71.5" y="84.1">C2T59</text>
<text x="79" y="85.3">2</text>
<text x="105.5" y="85.3">1</text>
<text x="107" y="84.1">C2T51</text>
<text x="114.6" y="85.3">2</text>
<text x="137.1" y="88.9">22 UF 20%</text>
<text x="138.5" y="84.1">1</text>
<text x="147.6" y="84.1">2</text>
<text x="204.6" y="86.4">1 UF 10%</text>
<text x="206.1" y="88.1">6.3 V</text>
<text x="207.6" y="89.9">X5R</text>
<text x="249.1" y="85.1">1 UF 10%</text>
<text x="250.5" y="86.9">6.3 V</text>
<text x="252" y="88.6">X5R</text>
<text x="288.2" y="86.4">22 UF 20%</text>
<text x="291.2" y="88.1">6.3 V</text>
<text x="292.7" y="89.9">X7R</text>
<text x="342.9" y="87.9">1</text>
<text x="344.5" y="86.6">C3T53</text>
<text x="352" y="87.9">2</text>
<text x="378.5" y="87.9">1</text>
<text x="380.8" y="86.6">C5T1</text>
<text x="387.6" y="87.9">2</text>
<text x="68.5" y="90.2">10 UF 10%</text>
<text x="71.5" y="91.9">6.3 V</text>
<text x="73" y="93.7">X5R</text>
<text x="73" y="95.5">805</text>
<text x="104.1" y="90.2">22 UF 20%</text>
<text x="107" y="91.9">6.3 V</text>
<text x="108.5" y="93.7">X7R</text>
<text x="108.5" y="95.5">805</text>
<text x="140" y="90.7">6.3 V</text>
<text x="141.5" y="92.5">X7R</text>
<text x="141.5" y="94.2">805</text>
<text x="207.6" y="91.7">402</text>
<text x="250.5" y="95.5">C3T28</text>
<text x="252" y="90.4">402</text>
<text x="292.7" y="91.7">805</text>
<text x="340.1" y="92.7">4.7 UF 20%</text>
<text x="344.5" y="94.5">6.3 V</text>
<text x="377.1" y="92.7">22 UF 20%</text>
<text x="380.1" y="94.5">6.3 V</text>
<text x="140.8" y="101.9">C8E4</text>
<text x="204.5" y="98">1</text>
<text x="206.1" y="96.8">C3T12</text>
<text x="213.6" y="98">2</text>
<text x="249" y="96.8">1</text>
<text x="249.1" y="101.6">1 UF 10%</text>
<text x="258.1" y="96.8">2</text>
<text x="289.6" y="98">1</text>
<text x="291.9" y="96.8">C5U7</text>
<text x="298.7" y="98">2</text>
<text x="346" y="98.1">402</text>
<text x="346" y="96.3">X5R</text>
<text x="381.6" y="96.3">X7R</text>
<text x="381.6" y="98">805</text>
<text x="69.9" y="104.4">1</text>
<text x="71.5" y="103.1">C2T58</text>
<text x="79" y="104.4">2</text>
<text x="105.5" y="104.4">1</text>
<text x="107" y="103.1">C2T62</text>
<text x="114.6" y="104.4">2</text>
<text x="137.1" y="108">22 UF 20%</text>
<text x="138.5" y="103.1">1</text>
<text x="147.6" y="103.1">2</text>
<text x="204.6" y="102.9">1 UF 10%</text>
<text x="206.1" y="104.7">6.3 V</text>
<text x="207.6" y="106.4">X5R</text>
<text x="250.5" y="103.4">6.3 V</text>
<text x="252" y="105.2">X5R</text>
<text x="252" y="106.9">402</text>
<text x="288.2" y="102.9">22 UF 20%</text>
<text x="291.2" y="104.7">6.3 V</text>
<text x="292.7" y="106.4">X7R</text>
<text x="342.9" y="104.4">1</text>
<text x="344.5" y="103.1">C3T23</text>
<text x="352" y="104.4">2</text>
<text x="378.5" y="104.4">1</text>
<text x="380.1" y="103.1">C4T20</text>
<text x="387.6" y="104.4">2</text>
<text x="68.5" y="109.2">10 UF 10%</text>
<text x="71.5" y="111">6.3 V</text>
<text x="73" y="112.8">X5R</text>
<text x="104.1" y="109.2">22 UF 20%</text>
<text x="107" y="111">6.3 V</text>
<text x="108.5" y="112.8">X7R</text>
<text x="140" y="109.7">6.3 V</text>
<text x="141.5" y="111.5">X7R</text>
<text x="141.5" y="113.3">805</text>
<text x="204.5" y="113.3">1</text>
<text x="206.1" y="112">C3T11</text>
<text x="207.6" y="108.2">402</text>
<text x="213.6" y="113.3">2</text>
<text x="249" y="112">1</text>
<text x="250.5" y="110.8">C3T25</text>
<text x="258.1" y="112">2</text>
<text x="289.6" y="113.3">1</text>
<text x="291.9" y="112">C4U8</text>
<text x="292.7" y="108.2">805</text>
<text x="298.7" y="113.3">2</text>
<text x="340.1" y="109.2">4.7 UF 20%</text>
<text x="344.5" y="111">6.3 V</text>
<text x="346" y="112.8">X5R</text>
<text x="377.1" y="109.2">22 UF 20%</text>
<text x="380.1" y="111">6.3 V</text>
<text x="381.6" y="112.8">X7R</text>
<text x="73" y="114.5">805</text>
<text x="108.5" y="114.5">805</text>
<text x="204.6" y="118.1">1 UF 10%</text>
<text x="206.1" y="119.9">6.3 V</text>
<text x="249.1" y="116.8">1 UF 10%</text>
<text x="250.5" y="118.6">6.3 V</text>
<text x="288.2" y="118.1">22 UF 20%</text>
<text x="291.2" y="119.9">6.3 V</text>
<text x="342.9" y="119.6">1</text>
<text x="344.5" y="118.4">C3T20</text>
<text x="346" y="114.6">402</text>
<text x="352" y="119.6">2</text>
<text x="378.5" y="119.6">1</text>
<text x="380.1" y="118.4">C4T19</text>
<text x="381.6" y="114.6">805</text>
<text x="387.6" y="119.6">2</text>
<text x="69.9" y="123.4">1</text>
<text x="71.5" y="122.2">C2T57</text>
<text x="79" y="123.4">2</text>
<text x="105.5" y="123.4">1</text>
<text x="107" y="122.2">C2T49</text>
<text x="114.6" y="123.4">2</text>
<text x="138.5" y="122.2">1</text>
<text x="140.8" y="120.9">C8E6</text>
<text x="147.6" y="122.2">2</text>
<text x="207.6" y="123.5">402</text>
<text x="207.6" y="121.7">X5R</text>
<text x="250.5" y="126">C3T26</text>
<text x="252" y="120.4">X5R</text>
<text x="252" y="122.2">402</text>
<text x="292.7" y="123.5">805</text>
<text x="292.7" y="121.7">X7R</text>
<text x="340.1" y="124.5">4.7 UF 20%</text>
<text x="377.1" y="124.5">22 UF 20%</text>
<text x="68.5" y="128.3">10 UF 10%</text>
<text x="71.5" y="130">6.3 V</text>
<text x="73" y="131.8">X5R</text>
<text x="104.1" y="128.3">22 UF 20%</text>
<text x="107" y="130">6.3 V</text>
<text x="108.5" y="131.8">X7R</text>
<text x="137.1" y="127">22 UF 20%</text>
<text x="140" y="128.8">6.3 V</text>
<text x="141.5" y="130.6">X7R</text>
<text x="249" y="127.3">1</text>
<text x="258.1" y="127.3">2</text>
<text x="289.6" y="128.5">1</text>
<text x="291.2" y="127.3">C5F14</text>
<text x="298.7" y="128.5">2</text>
<text x="344.5" y="126.2">6.3 V</text>
<text x="346" y="129.8">402</text>
<text x="346" y="128">X5R</text>
<text x="380.1" y="126.2">6.3 V</text>
<text x="381.6" y="129.8">805</text>
<text x="381.6" y="128">X7R</text>
<text x="73" y="133.6">805</text>
<text x="108.5" y="133.6">805</text>
<text x="141.5" y="132.3">805</text>
<text x="249.1" y="132.1">1 UF 10%</text>
<text x="250.5" y="133.9">6.3 V</text>
<text x="252" y="135.6">X5R</text>
<text x="252" y="137.4">402</text>
<text x="288.2" y="133.4">22 UF 20%</text>
<text x="291.2" y="136.9">EMPTY</text>
<text x="291.2" y="135.1">6.3 V</text>
<text x="342.9" y="134.9">1</text>
<text x="344.5" y="133.6">C3T22</text>
<text x="352" y="134.9">2</text>
<text x="69.9" y="142.5">1</text>
<text x="71.5" y="141.2">C2T56</text>
<text x="79" y="142.5">2</text>
<text x="105.5" y="142.5">1</text>
<text x="107" y="141.2">C2T63</text>
<text x="114.6" y="142.5">2</text>
<text x="138.5" y="141.2">1</text>
<text x="140" y="140">C2T47</text>
<text x="147.6" y="141.2">2</text>
<text x="250.2" y="142.5">1</text>
<text x="251.8" y="141.2">C3T36</text>
<text x="259.3" y="142.5">2</text>
<text x="289.6" y="143.8">1</text>
<text x="291.2" y="142.5">C5F13</text>
<text x="292.7" y="138.7">805</text>
<text x="298.7" y="143.8">2</text>
<text x="340.1" y="139.7">4.7 UF 20%</text>
<text x="344.5" y="141.5">6.3 V</text>
<text x="346" y="143.3">X5R</text>
<text x="68.5" y="147.3">10 UF 10%</text>
<text x="71.5" y="149.1">6.3 V</text>
<text x="104.1" y="147.3">22 UF 20%</text>
<text x="107" y="149.1">6.3 V</text>
<text x="137.1" y="146.1">22 UF 20%</text>
<text x="140" y="147.8">6.3 V</text>
<text x="141.5" y="149.6">X7R</text>
<text x="250.3" y="147.3">1 UF 10%</text>
<text x="251.8" y="149.1">6.3 V</text>
<text x="288.2" y="148.6">22 UF 20%</text>
<text x="345.3" y="148.8">C3T5</text>
<text x="346" y="145">402</text>
<text x="73" y="150.9">X5R</text>
<text x="73" y="152.6">805</text>
<text x="108.5" y="150.9">X7R</text>
<text x="108.5" y="152.6">805</text>
<text x="141.5" y="151.4">805</text>
<text x="253.3" y="150.9">X5R</text>
<text x="253.3" y="152.7">402</text>
<text x="291.2" y="152.2">EMPTY</text>
<text x="291.2" y="150.4">6.3 V</text>
<text x="292.7" y="153.9">805</text>
<text x="341.6" y="154.9">22 UF 20%</text>
<text x="342.9" y="150.1">1</text>
<text x="352" y="150.1">2</text>
<text x="69.9" y="161.5">1</text>
<text x="71.5" y="160.3">C2T55</text>
<text x="79" y="161.5">2</text>
<text x="105.5" y="161.5">1</text>
<text x="107" y="160.3">C2T64</text>
<text x="114.6" y="161.5">2</text>
<text x="138.5" y="160.3">1</text>
<text x="140" y="159">C2T71</text>
<text x="147.6" y="160.3">2</text>
<text x="250.2" y="157.7">1</text>
<text x="251.8" y="156.5">C3T24</text>
<text x="259.3" y="157.7">2</text>
<text x="289.6" y="159">1</text>
<text x="291.2" y="157.7">C6F10</text>
<text x="298.7" y="159">2</text>
<text x="346" y="156.7">4 V</text>
<text x="346" y="158.5">X5R</text>
<text x="346" y="160.3">603</text>
<text x="68.5" y="166.4">10 UF 10%</text>
<text x="104.1" y="166.4">22 UF 20%</text>
<text x="137.1" y="165.1">22 UF 20%</text>
<text x="140" y="166.9">6.3 V</text>
<text x="250.3" y="162.6">1 UF 10%</text>
<text x="251.8" y="164.3">6.3 V</text>
<text x="253.3" y="167.9">402</text>
<text x="253.3" y="166.1">X5R</text>
<text x="288.2" y="163.8">22 UF 20%</text>
<text x="291.2" y="167.4">EMPTY</text>
<text x="291.2" y="165.6">6.3 V</text>
<text x="342.9" y="165.4">1</text>
<text x="345.3" y="164.1">C3T1</text>
<text x="352" y="165.4">2</text>
<text x="71.5" y="168.1">6.3 V</text>
<text x="73" y="169.9">X5R</text>
<text x="73" y="171.7">805</text>
<text x="107" y="168.1">6.3 V</text>
<text x="108.5" y="169.9">X7R</text>
<text x="108.5" y="171.7">805</text>
<text x="141.5" y="168.7">X7R</text>
<text x="141.5" y="170.4">805</text>
<text x="251.8" y="173">C3T35</text>
<text x="292.7" y="169.2">805</text>
<text x="341.6" y="170.2">22 UF 20%</text>
<text x="346" y="172">4 V</text>
<text x="346" y="173.7">X5R</text>
<text x="71.5" y="179.3">C2T54</text>
<text x="107" y="179.3">C2T65</text>
<text x="138.5" y="179.3">1</text>
<text x="140" y="178.1">C2T46</text>
<text x="147.6" y="179.3">2</text>
<text x="250.2" y="174.2">1</text>
<text x="250.3" y="179.1">1 UF 10%</text>
<text x="259.3" y="174.2">2</text>
<text x="289.6" y="175.5">1</text>
<text x="291.9" y="174.2">C6F8</text>
<text x="298.7" y="175.5">2</text>
<text x="344.5" y="179.3">C3T56</text>
<text x="346" y="175.5">603</text>
<text x="68.5" y="185.4">10 UF 10%</text>
<text x="69.9" y="180.6">1</text>
<text x="79" y="180.6">2</text>
<text x="104.1" y="185.4">22 UF 20%</text>
<text x="105.5" y="180.6">1</text>
<text x="114.6" y="180.6">2</text>
<text x="137.1" y="184.2">22 UF 20%</text>
<text x="140" y="185.9">6.3 V</text>
<text x="251.8" y="180.8">6.3 V</text>
<text x="253.3" y="184.4">402</text>
<text x="253.3" y="182.6">X5R</text>
<text x="288.2" y="180.3">22 UF 20%</text>
<text x="291.2" y="183.9">EMPTY</text>
<text x="291.2" y="182.1">6.3 V</text>
<text x="292.7" y="185.7">805</text>
<text x="341.6" y="185.4">22 UF 20%</text>
<text x="342.9" y="180.6">1</text>
<text x="352" y="180.6">2</text>
<text x="71.5" y="187.2">6.3 V</text>
<text x="73" y="189">X5R</text>
<text x="73" y="190.7">805</text>
<text x="107" y="187.2">6.3 V</text>
<text x="108.5" y="189">X7R</text>
<text x="108.5" y="190.7">805</text>
<text x="141.5" y="187.7">X7R</text>
<text x="141.5" y="189.5">805</text>
<text x="250.2" y="189.5">1</text>
<text x="251.8" y="188.2">C3T31</text>
<text x="259.3" y="189.5">2</text>
<text x="289.6" y="190.8">1</text>
<text x="291.9" y="189.5">C6F7</text>
<text x="298.7" y="190.8">2</text>
<text x="346" y="187.2">4 V</text>
<text x="346" y="190.8">603</text>
<text x="346" y="189">X5R</text>
<text x="140" y="197.1">C2T72</text>
<text x="250.3" y="194.3">1 UF 10%</text>
<text x="251.8" y="196.1">6.3 V</text>
<text x="253.3" y="197.9">X5R</text>
<text x="288.2" y="195.6">22 UF 20%</text>
<text x="291.2" y="197.4">6.3 V</text>
<text x="342.9" y="195.8">1</text>
<text x="344.5" y="194.6">C3T57</text>
<text x="352" y="195.8">2</text>
<text x="69.9" y="199.6">1</text>
<text x="71.5" y="198.4">C2T53</text>
<text x="79" y="199.6">2</text>
<text x="105.5" y="199.6">1</text>
<text x="107" y="198.4">C2T52</text>
<text x="114.6" y="199.6">2</text>
<text x="137.1" y="203.2">22 UF 20%</text>
<text x="138.5" y="198.4">1</text>
<text x="147.6" y="198.4">2</text>
<text x="253.3" y="199.6">402</text>
<text x="291.2" y="199.1">EMPTY</text>
<text x="292.7" y="200.9">805</text>
<text x="341.6" y="200.7">22 UF 20%</text>
<text x="346" y="202.4">4 V</text>
<text x="68.5" y="204.5">10 UF 10%</text>
<text x="71.5" y="206.2">6.3 V</text>
<text x="73" y="208">X5R</text>
<text x="73" y="209.8">805</text>
<text x="104.1" y="204.5">22 UF 20%</text>
<text x="107" y="206.2">6.3 V</text>
<text x="108.5" y="208">X7R</text>
<text x="108.5" y="209.8">805</text>
<text x="140" y="205">6.3 V</text>
<text x="141.5" y="206.8">X7R</text>
<text x="141.5" y="208.5">805</text>
<text x="251.5" y="207.3">1</text>
<text x="253.1" y="206">C3T32</text>
<text x="260.6" y="207.3">2</text>
<text x="345.3" y="209.8">C3T6</text>
<text x="346" y="204.2">X5R</text>
<text x="346" y="206">603</text>
<text x="250.1" y="212.1">10 UF 10%</text>
<text x="253.1" y="213.9">6.3 V</text>
<text x="254.6" y="215.6">X5R</text>
<text x="341.6" y="215.9">22 UF 20%</text>
<text x="342.9" y="211.1">1</text>
<text x="352" y="211.1">2</text>
<text x="69.9" y="218.7">1</text>
<text x="71.5" y="217.4">C3T34</text>
<text x="79" y="218.7">2</text>
<text x="105.5" y="218.7">1</text>
<text x="107" y="217.4">C2T50</text>
<text x="114.6" y="218.7">2</text>
<text x="138.5" y="217.4">1</text>
<text x="140" y="216.2">C2T48</text>
<text x="147.6" y="217.4">2</text>
<text x="254.6" y="217.4">805</text>
<text x="346" y="219.5">X5R</text>
<text x="346" y="221.2">603</text>
<text x="346" y="217.7">4 V</text>
<text x="68.5" y="223.5">10 UF 10%</text>
<text x="71.5" y="225.3">6.3 V</text>
<text x="73" y="227.1">X5R</text>
<text x="104.1" y="223.5">22 UF 20%</text>
<text x="107" y="225.3">6.3 V</text>
<text x="108.5" y="227.1">X7R</text>
<text x="137.1" y="222.3">22 UF 20%</text>
<text x="140" y="224">6.3 V</text>
<text x="141.5" y="225.8">X7R</text>
<text x="141.5" y="227.6">805</text>
<text x="73" y="228.9">805</text>
<text x="83.8" y="229.9">I75</text>
<text x="108.5" y="228.9">805</text>
<text x="119.4" y="229.9">I73</text>
<text x="138.5" y="232.7">1</text>
<text x="140" y="231.4">C2T70</text>
<text x="147.6" y="232.7">2</text>
<text x="137.1" y="237.5">22 UF 20%</text>
<text x="140" y="239.3">6.3 V</text>
<text x="141.5" y="241">X7R</text>
<text x="141.5" y="242.8">805</text>
<text x="138.5" y="249.2">1</text>
<text x="140" y="247.9">C2T73</text>
<text x="147.6" y="249.2">2</text>
<text x="137.1" y="254">22 UF 20%</text>
<text x="140" y="255.8">6.3 V</text>
<text x="141.5" y="257.6">X7R</text>
<text x="141.5" y="259.3">805</text>
</g>
</svg>
